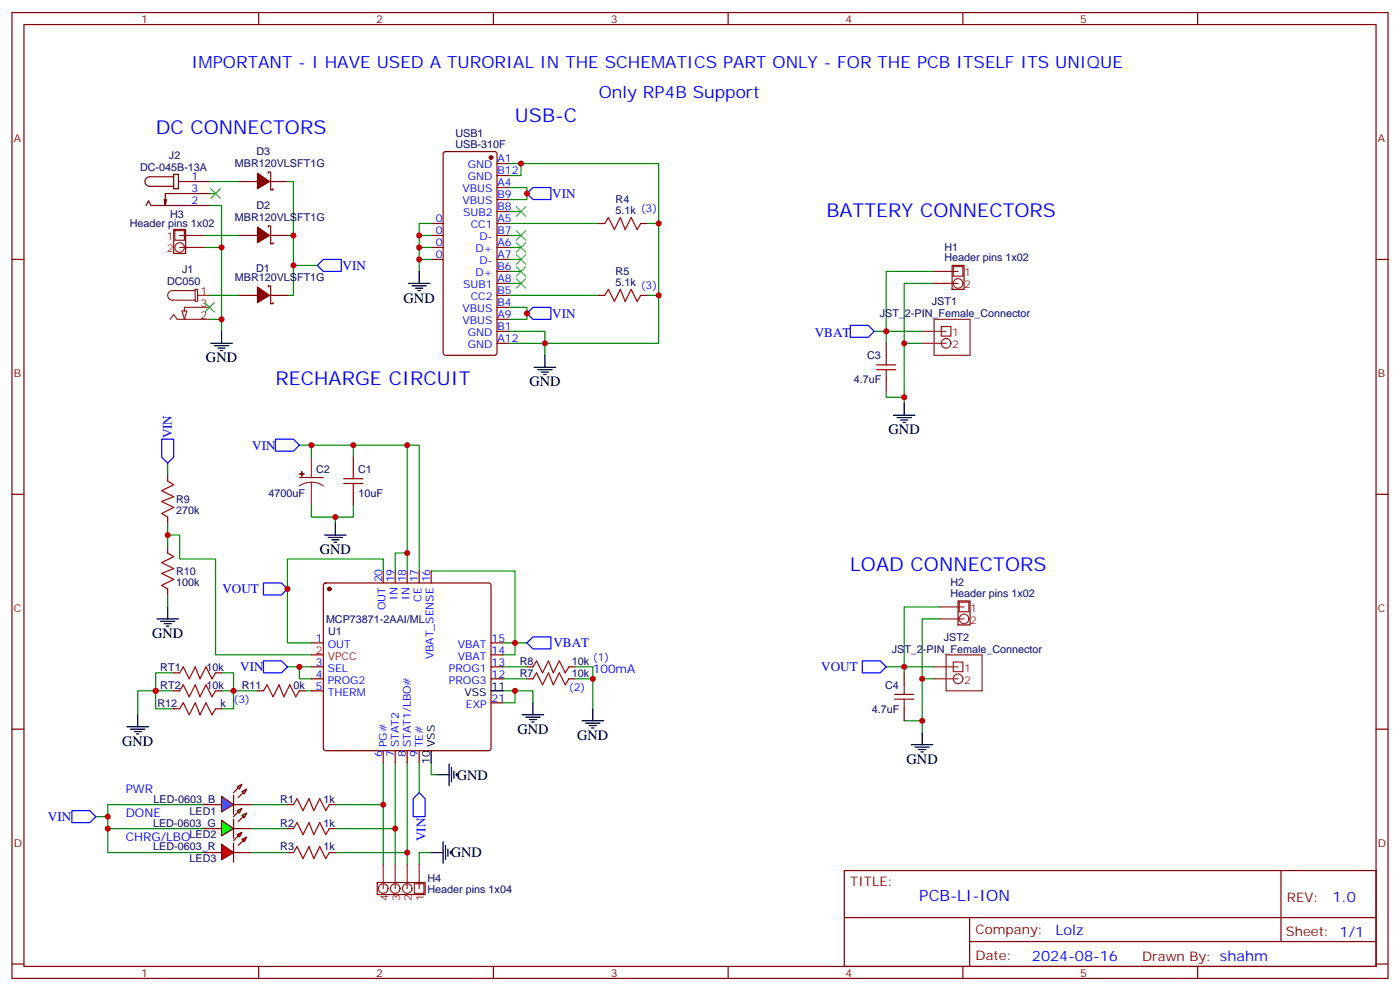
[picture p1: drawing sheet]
<svg xmlns="http://www.w3.org/2000/svg" width="412mm" height="292mm" viewBox="0 0 412 292" stroke-linecap="round" stroke-linejoin="round" font-family="sans-serif">
<g fill="none" stroke="#870000" stroke-width=".35">
<path d="M3.5 3.7h405.4v284.3h-405.4zM7.1 7.2h398.2v277.3h-398.2zM76.2 3.7v3.5M145.3 3.7v3.5M214.5 3.7v3.5M283.6 3.7v3.5M352.8 3.7v3.5M49 58.7l-.3 1.8M51.2 51.3h1.4v4.3h-1.4zM51.2 52h-7.1a1.41 1.41 0 0 0-1.4 1.4 1.41 1.41 0 0 0 1.4 1.5h7.1M52.6 53.4h9.1M61.7 57h-13v3.5l-.4-1.8"/>
<path d="M70.6 53.4h5.2M79 51v-.4h.7v5.3h.7v-.3M79.4 53.4h5.3M130.8 44.8l.4-.2h14.5l.6 .5 .1 58.8-.5 .6-14.7 .1-.6-.5-.1-58.8zM146.4 51.7h3.5M146.4 58.7h3.5M146.4 48.2h3.5M146.4 55.2h3.5M3.5 76.4h3.6M43 60.5l.7-1.4 .7 1.4h17.3M70.6 69.3h5.2M79 66.9v-.4h.7v5.3h.7v-.4"/>
<path d="M79.4 69.3h5.3M127 76.4h3.5M127 69.3h3.5M127 65.8h3.5M127 72.8h3.5M146.4 76.4h3.5M146.4 69.3h3.5M146.4 65.8h3.5M146.4 79.9h3.5M146.4 72.8h3.5M146.4 62.3h3.5M176.4 65.8h1.8"/>
<path d="M188.7 65.8h1.8M405.3 76.4h3.6M70.6 87h5.2M79 84.5v-.4h.7v5.3h.7v-.3M79.4 87h5.3M146.4 87h3.5M146.4 94h3.5M146.4 83.4h3.5M146.4 90.5h3.5M146.4 97.5h3.5M176.4 87h1.8M188.7 87h1.8"/>
<path d="M146.4 101.1h3.5M3.5 145.5h3.6M405.3 145.5h3.6M3.5 214.7h3.6M51.2 203.4h1.7M63.5 203.4h1.8M405.3 214.7h3.6M248.7 256.3h156.6v28.2h-156.6zM377.3 256.3v20.9M248.7 270.1h156.5M285.6 277.2h119.6M285.6 270.1v14.2"/>
<path d="M3.5 283.8h3.6M76.2 284.5v3.5M145.3 284.5v3.5M214.5 284.5v3.5M283.6 284.5v3.5M352.8 284.5v3.5M405.3 283.8h3.6"/>
</g>
<g fill="none" stroke="#8c2424" stroke-width=".35">
<path d="M51.5 67.9h2.8v2.8h-2.8zM52.9 69.3h7.1M52.9 72.8h7.1M50.1 94l1.1-1.4 1 1.4h9.5M53.6 91.5h1.4l-.7 2.5zM57.5 85.5h-6.7a1.41 1.41 0 0 0-1.4 1.5 1.41 1.41 0 0 0 1.4 1.4h6.7M57.5 85.2h.7v3.5h-.7zM58.2 87h3.5M61.7 90.5h-7.4v1M91.7 134.6v6M88.2 140.6h7M91.7 142l-1.8 .2-1.7 .9"/>
<path d="M91.7 142l1.9 .2 1.6 .9M91.7 142v6.7M112.9 254.5v7.1M116.4 254.5v7.1M119.9 254.5v7.1M123.5 254.5v7.1M122.1 260.2h2.8v2.8h-2.8z"/>
<circle cx="52.9" cy="72.8" r="1.41"/>
<circle cx="112.9" cy="261.6" r="1.41"/>
<circle cx="116.4" cy="261.6" r="1.41"/>
<circle cx="119.9" cy="261.6" r="1.41"/>
</g>
<g fill="none" stroke="#008700" stroke-width=".35">
<path d="M61.7 57h1.8M61.7 53.4h8.9M84.7 53.4h1.7v15.9h-1.7M149.9 55.2h5.3v3.5h-5.3M149.9 48.2h44.1v17.6M153.5 48.2v3.5h-3.6M60 69.3h10.6M60 72.8h5.3M61.7 60.5h3.6v33.5M86.4 69.3v17.7h-1.7M86.4 78.1h7.1M123.5 72.8v3.6h3.5"/>
<path d="M123.5 69.3v3.5h3.5M123.5 76.4v3.5M127 65.8h-3.5v3.5h3.5M149.9 72.8h3.6M149.9 79.9h3.6M149.9 76.4h3.6M149.9 69.3h3.6M149.9 62.3h3.6M149.9 65.8h26.5M190.5 65.8h3.5v21.2h-3.5M61.7 94h3.6v3.5M61.7 87h8.9"/>
<path d="M149.9 90.5h5.3v3.5h-5.3M149.9 87h26.5M149.9 83.4h3.6M194 87v14.1h-33.5v-3.6h-10.6M149.9 101.1h10.6v3.5M51.2 203.4h-10.6v7M65.3 203.4h10.5M112.9 236.9v17.6M28.2 240.4h3.5M116.4 243.9v10.6M119.9 251v3.5M127 251h-3.5v3.5"/>
</g>
<g fill="none" stroke="#3c3" stroke-width=".35">
<path d="M62.1 55.6l2.8 2.8M64.9 55.6l-2.8 2.8M152 60.9l2.9 2.8M152 78.5l2.9 2.8M152 75l2.9 2.8M152 71.4l2.9 2.9M152 67.9l2.9 2.8M154.9 60.9l-2.9 2.8M154.9 78.5l-2.9 2.8M154.9 75l-2.9 2.8M154.9 71.4l-2.9 2.9M154.9 67.9l-2.9 2.8"/>
<path d="M60.3 89.1l2.8 2.8M63.1 89.1l-2.8 2.8M152 82l2.9 2.8M154.9 82l-2.9 2.8"/>
</g>
<g fill="#870000" stroke="#870000" stroke-width=".35">
<path d="M75.8 51l3.6 2.4-3.6 2.2z"/>
<path d="M75.8 66.9l3.6 2.4-3.6 2.1z"/>
<path d="M75.8 84.5l3.6 2.5-3.6 2.1z"/>
<circle cx="144.6" cy="46.4" r=".53"/>
</g>
<path d="M51.2 67.6h3.5v7h-3.5zM111.1 259.8h14.1v3.5h-14.1z" fill="none" stroke="#900" stroke-width=".35"/>
<path d="M155.2 57l1.8-1.8h5.3v3.5h-5.3zM93.5 78.1l1.7-1.7h5.3v3.5h-5.3zM155.2 92.3l1.8-1.8h5.3v3.5h-5.3zM21.2 238.7h5.3l1.7 1.7-1.7 1.8h-5.3z" fill="none" stroke="#00f" stroke-width=".35"/>
<g fill="none" stroke="#000" stroke-width=".35">
<path d="M123.5 79.9v3.5M65.3 97.5v3.6M120.3 83.4h6.3M121.4 84.1h4.2M122.4 84.8h2.1M123.1 85.5h.7M62.1 101.1h6.3M63.1 101.8h4.3M64.2 102.5h2.1M64.9 103.2h.7M157.3 108.1h6.4M158.4 108.8h4.2"/>
<path d="M159.5 109.5h2.1M160.2 110.2h.7M160.5 104.6v3.5M127 251h3.5M130.5 247.8v6.4M131.2 248.9v4.2M131.9 249.9v2.2M132.6 250.6v.8"/>
</g>
<path d="M178.2 65.8l1-1.8 1.8 3.6 1.7-3.6 1.4 3.6 1.8-3.6 1.8 3.6 1-1.8M178.2 87l1-1.8 1.8 3.5 1.7-3.5 1.4 3.5 1.8-3.5 1.8 3.5 1-1.7M52.9 203.4l1.1-1.8 1.7 3.5 1.8-3.5 1.4 3.5 1.8-3.5 1.7 3.5 1.1-1.7" fill="none" stroke="#a10000" stroke-width=".35"/>
<g fill="#8c2424" stroke="#8c2424" stroke-width=".35">
<path d="M88.9 138.8v1.4z"/>
<path d="M88.2 139.5l1.4 .1z"/>
</g>
<g fill="#f00" stroke="#870000" stroke-width=".35">
<path d="M65.3 248.5l3.5 2.5-3.5 2.1z"/>
<path d="M68.8 248.2v5.6z"/>
</g>
<g fill="#870000" stroke="#870000" stroke-width=".35">
<path d="M68.8 247.5l1.4-1.4z"/>
<path d="M70.2 248.9l1.4-1.4z"/>
</g>
<g fill="#f00" stroke="#870000" stroke-width=".35">
<path d="M69.8 245.7l1.5-.7-.7 1.4z"/>
<path d="M71.3 247.1l1.4-.7-.7 1.4z"/>
</g>
<path d="M60 251h5.3M60 243.9h5.3M68.8 251h5.3M68.8 243.9h5.3" fill="none" stroke="#870000" stroke-width=".35"/>
<g fill="#0f0" stroke="#870000" stroke-width=".35">
<path d="M71.3 240.1l1.4-.7-.7 1.4z"/>
<path d="M69.8 238.7l1.5-.8-.7 1.5z"/>
</g>
<g fill="#870000" stroke="#870000" stroke-width=".35">
<path d="M70.2 241.8l1.4-1.4z"/>
<path d="M70.2 239l-1.4 1.4z"/>
</g>
<path d="M68.8 241.1v5.7z" fill="#f00" stroke="#870000" stroke-width=".35"/>
<path d="M65.3 241.5l3.5 2.4-3.5 2.2z" fill="#0f0" stroke="#870000" stroke-width=".35"/>
<g fill="none" stroke="#008700" stroke-width=".35">
<path d="M49.4 136.3v3.6M88.2 131.1h3.5M104.1 131.1h-12.4v3.5M104.1 134.6v-3.5h15.8v37M119.9 131.1h3.6v37M49.4 157.5h3.5v7.1h10.6v28.2h28.2M49.4 154v7M91.7 148.7v3.5h12.4v-3.5M98.8 152.2v1.8M49.4 175.2v3.5M112.9 168.1v-3.5h-28.2v24.7h7M119.9 162.8h-3.5v5.3"/>
<path d="M127 168.1h24.7v24.7h-3.5M51.2 198.1h-5.3v10.6h5.3M65.3 198.1h3.5v10.6h-3.5M84.7 196.3h7M88.2 196.3v3.5h3.5M148.2 196.3h7M148.2 199.8h7M148.2 189.3h7M169.3 196.3h5.3v3.5M169.3 199.8h5.3v8.9M90 203.4h1.7M60 236.9h-28.3v7h28.3"/>
<path d="M74.1 236.9h10.6M123.5 224.5v8.9M31.7 243.9v7.1h28.3M74.1 243.9h10.6M74.1 251h10.6"/>
</g>
<path d="M104.1 138.1v2.8M49.4 141.6l1.8 1.1-3.6 1.8 3.6 1.7-3.6 1.4 3.6 1.8-3.6 1.8 1.8 1M101.2 142.3h5.7M101.2 140.9h5.7M104.1 142.3v2.9M49.4 162.8l1.8 1.1-3.6 1.7 3.6 1.8-3.6 1.4 3.6 1.8-3.6 1.7 1.8 1.1M52.9 198.1l1.1-1.8 1.7 3.5 1.8-3.5 1.4 3.5 1.8-3.5 1.7 3.5 1.1-1.7M157 196.3l1-1.7 1.8 3.5 1.8-3.5 1.4 3.5 1.7-3.5 1.8 3.5 1.1-1.8M157 199.8l1-1.7 1.8 3.5 1.8-3.5 1.4 3.5 1.7-3.5 1.8 3.5 1.1-1.8M52.9 208.7l1.1-1.8 1.7 3.5 1.8-3.5 1.4 3.5 1.8-3.5 1.7 3.5 1.1-1.7M77.6 203.4l1.1-1.8 1.7 3.5 1.8-3.5 1.4 3.5 1.8-3.5 1.7 3.5 1.1-1.7" fill="none" stroke="#a10000" stroke-width=".35"/>
<g fill="none" stroke="#870000" stroke-width=".35">
<path d="M49.4 139.9v1.7M104.1 134.6v3.5M49.4 152.2v1.8M104.1 145.2v3.5M49.4 161v1.8M49.4 173.4v1.8M51.2 198.1h1.7M63.5 198.1h1.8M155.2 196.3h1.8M155.2 199.8h1.8M167.6 196.3h1.7M167.6 199.8h1.7"/>
<path d="M51.2 208.7h1.7M63.5 208.7h1.8M75.8 203.4h1.8M88.2 203.4h1.8"/>
</g>
<g fill="none" stroke="#000" stroke-width=".35">
<path d="M95.6 157.5h6.4M96.7 158.2h4.2M97.7 158.9h2.1M98.4 159.6h.7M98.8 154v3.5M49.4 178.7v3.5M46.2 182.2h6.4M47.3 182.9h4.2M48.3 183.6h2.1M49 184.3h.7M37.4 214h6.3M38.5 214.7h4.2"/>
<path d="M39.5 215.4h2.1M40.2 216.1h.7M40.6 210.4v3.6M171.4 212.2h6.4M172.5 212.9h4.2M173.6 213.6h2.1M174.3 214.3h.7M174.6 208.7v3.5"/>
</g>
<path d="M47.6 129.3h3.6v5.3l-1.8 1.7-1.8-1.7zM81.1 129.3h5.3l1.8 1.8-1.8 1.7h-5.3zM77.6 171.6h5.3l1.8 1.8-1.8 1.8h-5.3zM77.6 194.6h5.3l1.8 1.7-1.8 1.8h-5.3zM155.2 189.3l1.8-1.8h5.3v3.5h-5.3zM123.5 233.4l1.7 1.7v5.3h-3.5v-5.3z" fill="none" stroke="#00f" stroke-width=".35"/>
<path d="M65.3 234.4l3.5 2.5-3.5 2.1z" fill="#09f" stroke="#870000" stroke-width=".35"/>
<path d="M68.8 234.1v5.6z" fill="#f00" stroke="#870000" stroke-width=".35"/>
<g fill="#870000" stroke="#870000" stroke-width=".35">
<path d="M68.8 233.4l1.4-1.4z"/>
<path d="M70.2 234.8l1.4-1.4z"/>
</g>
<g fill="#09f" stroke="#870000" stroke-width=".35">
<path d="M69.8 231.6l1.5-.7-.7 1.4z"/>
<path d="M71.3 233l1.4-.7-.7 1.4z"/>
</g>
<g fill="none" stroke="#870000" stroke-width=".35">
<path d="M261.1 101.1v3.5M261.1 111.7v3.5M95.5 171.8l.5-.2h47.9l.5 .2 .2 .5v48l-.2 .5-.5 .2h-47.9l-.5-.2-.3-.5v-48zM112.9 168.1v3.5M116.4 168.1v3.5M119.9 168.1v3.5M123.5 168.1v3.5M127 168.1v3.5M91.7 189.3h3.5M91.7 196.3h3.5M91.7 199.8h3.5M144.6 189.3h3.6"/>
<path d="M144.6 196.3h3.6M144.6 199.8h3.6M144.6 192.8h3.6M266.3 198.1v3.5M91.7 203.4h3.5M144.6 206.9h3.6M266.3 208.7v3.5M60 236.9h5.3M68.8 236.9h5.3M84.7 236.9h1.7M97 236.9h1.8M112.9 221v3.5"/>
<path d="M116.4 221v3.5M119.9 221v3.5M123.5 221v3.5M84.7 243.9h1.7M84.7 251h1.7M97 243.9h1.8M97 251h1.8"/>
</g>
<g fill="none" stroke="#008700" stroke-width=".35">
<path d="M275.2 79.9h-14.1v21.2M257.5 97.5h14.1M275.2 83.4h-8.9v17.7M261.1 115.2v1.7h5.2M271.6 101.1h-5.3v17.6M276.9 178.7h-10.6v19.4M261.1 196.3h14.1M275.2 199.8h-3.6v15.9M276.9 182.2h-5.3v17.6M148.2 203.4h8.8v3.5M151.7 203.4v3.5h-3.5M266.3 212.2h5.3"/>
<path d="M112.9 224.5v12.4h-14.1M116.4 224.5v19.4h-17.6M119.9 224.5v26.5h-21.1M127 224.5v3.6h1.8"/>
</g>
<g fill="none" stroke="#000" stroke-width=".35">
<path d="M266.3 118.7v3.5M263.2 122.2h6.3M264.2 122.9h4.3M265.3 123.6h2.1M266 124.4h.7M144.6 203.4h3.6M153.8 210.4h6.4M154.9 211.1h4.2M155.9 211.8h2.1M156.6 212.5h.7M157 206.9v3.5M268.5 219.3h6.3"/>
<path d="M269.5 220h4.3M271.6 215.7v3.6M127 221v3.5M128.8 228.1h3.5M132.3 224.9v6.3M133 226v4.2M133.7 227v2.1M134.4 227.7v.7M270.6 220.7h2.1M271.3 221.4h.7"/>
</g>
<path d="M258.2 108.8h5.7M258.2 107.4h5.7M261.1 104.6v2.8M261.1 108.8v2.9M263.5 205.8h5.7M263.5 204.4h5.7M266.3 201.6v2.8M266.3 205.8v2.9M86.4 236.9l1.1-1.8 1.8 3.6 1.7-3.6 1.4 3.6 1.8-3.6 1.8 3.6 1-1.8M86.4 243.9l1.1-1.7 1.8 3.5 1.7-3.5 1.4 3.5 1.8-3.5 1.8 3.5 1-1.8M86.4 251l1.1-1.8 1.8 3.6 1.7-3.6 1.4 3.6 1.8-3.6 1.8 3.6 1-1.8" fill="none" stroke="#a10000" stroke-width=".35"/>
<circle cx="97" cy="173.4" r=".53" fill="#870000" stroke="#870000" stroke-width=".35"/>
<path d="M91.7 192.8h3.5" fill="none" stroke="#f00" stroke-width=".35"/>
<g fill="none" stroke="#8c2424" stroke-width=".35">
<path d="M275.2 79.9h7M280.8 78.5h2.8v2.8h-2.8zM271.6 97.5h7.1M275.2 83.4h7M275.2 94h10.6v10.6h-10.6zM277.3 96.1h2.8v2.9h-2.8zM271.6 101.1h7.1M276.9 178.7h7.1M282.6 177.3h2.8v2.8h-2.8zM275.2 196.3h7M275.2 199.8h7M276.9 182.2h7.1"/>
<path d="M278.7 192.8h10.6v10.6h-10.6zM280.8 194.9h2.8v2.8h-2.8z"/>
<circle cx="282.2" cy="83.4" r="1.41"/>
<circle cx="278.7" cy="101.1" r="1.41"/>
<circle cx="282.2" cy="199.8" r="1.41"/>
<circle cx="284" cy="182.2" r="1.41"/>
</g>
<path d="M280.5 78.1h3.5v7.1h-3.5zM282.2 176.9h3.6v7.1h-3.6z" fill="none" stroke="#900" stroke-width=".35"/>
<path d="M250.5 95.8h5.3l1.7 1.7-1.7 1.8h-5.3zM254 194.6h5.3l1.8 1.7-1.8 1.8h-5.3z" fill="none" stroke="#00f" stroke-width=".35"/>
<g fill="#c00">
<circle cx="65.3" cy="72.8" r=".88"/>
<circle cx="65.3" cy="94" r=".88"/>
<circle cx="86.4" cy="69.3" r=".88"/>
<circle cx="86.4" cy="78.1" r=".88"/>
<circle cx="155.2" cy="92.3" r=".88"/>
<circle cx="155.2" cy="57" r=".88"/>
<circle cx="123.5" cy="76.4" r=".88"/>
<circle cx="123.5" cy="72.8" r=".88"/>
<circle cx="123.5" cy="69.3" r=".88"/>
<circle cx="153.5" cy="48.2" r=".88"/>
<circle cx="194" cy="65.8" r=".88"/>
<circle cx="194" cy="87" r=".88"/>
<circle cx="160.5" cy="101.1" r=".88"/>
<circle cx="45.9" cy="203.4" r=".88"/>
<circle cx="68.8" cy="203.4" r=".88"/>
<circle cx="119.9" cy="251" r=".88"/>
<circle cx="116.4" cy="243.9" r=".88"/>
<circle cx="112.9" cy="236.9" r=".88"/>
<circle cx="31.8" cy="240.4" r=".88"/>
<circle cx="49.4" cy="157.5" r=".88"/>
<circle cx="174.6" cy="199.8" r=".88"/>
<circle cx="119.9" cy="131.1" r=".88"/>
<circle cx="88.2" cy="196.3" r=".88"/>
<circle cx="84.7" cy="173.4" r=".88"/>
<circle cx="119.9" cy="162.8" r=".88"/>
<circle cx="91.7" cy="131.1" r=".88"/>
<circle cx="98.8" cy="152.2" r=".88"/>
<circle cx="104.1" cy="131.1" r=".88"/>
<circle cx="151.7" cy="189.3" r=".88"/>
<circle cx="31.8" cy="243.9" r=".88"/>
<circle cx="151.7" cy="203.4" r=".88"/>
<circle cx="271.6" cy="199.8" r=".88"/>
<circle cx="266.3" cy="101.1" r=".88"/>
<circle cx="266.3" cy="116.9" r=".88"/>
<circle cx="261.1" cy="97.5" r=".88"/>
<circle cx="271.6" cy="212.2" r=".88"/>
<circle cx="266.3" cy="196.3" r=".88"/>
</g>
<g font-size="5.6" fill="#00f">
<text x="151.7" y="35.8">USB-C</text>
<text x="45.9" y="39.3">DC CONNECTORS</text>
<text x="243.4" y="64">BATTERY CONNECTORS</text>
<text x="81.1" y="113.4">RECHARGE CIRCUIT</text>
<text x="250.5" y="168.1">LOAD CONNECTORS</text>
</g>
<g font-size="4.9" fill="#00f">
<text x="56.4" y="19.9">IMPORTANT - I HAVE USED A TURORIAL IN THE SCHEMATICS PART ONLY - FOR THE PCB ITSELF ITS UNIQUE</text>
<text x="176.4" y="28.8">Only RP4B Support</text>
</g>
<text font-size="4.6" fill="#00f" x="270.8" y="265.3">PCB-LI-ION</text>
<g font-size="4.2">
<text x="118.9" y="89.1">GND</text>
<text x="60.7" y="106.7">GND</text>
<text x="155.9" y="113.8">GND</text>
<text x="261.8" y="127.9">GND</text>
<text x="94.2" y="163.2">GND</text>
<text x="44.8" y="187.9">GND</text>
<text x="36" y="219.6">GND</text>
<text x="152.4" y="216.1">GND</text>
<text x="170" y="217.8">GND</text>
<text x="267.1" y="224.9">GND</text>
<text x="134.6" y="229.6">GND</text>
<text x="132.8" y="252.4">GND</text>
</g>
<g font-size="4.2" fill="#00f">
<text x="392.5" y="265.6">1.0</text>
<text x="310.9" y="275.1">Lolz</text>
<text x="304" y="282.9">2024-08-16</text>
</g>
<g font-size="3.9" fill="#00f">
<text x="162.7" y="58.2">VIN</text>
<text x="100.9" y="79.4">VIN</text>
<text x="162.7" y="93.5">VIN</text>
<text x="240" y="99.3">VBAT</text>
<text x="50.7" y="129.1" transform="rotate(-90 50.7 129.1)">VIN</text>
<text x="74.3" y="132.4">VIN</text>
<text x="65.5" y="174.7">VOUT</text>
<text x="163" y="190.5">VBAT</text>
<text x="70.8" y="197.6">VIN</text>
<text x="241.9" y="197.6">VOUT</text>
<text x="14.1" y="241.7">VIN</text>
<text x="125.3" y="247.6" transform="rotate(-90 125.3 247.6)">VIN</text>
</g>
<g font-size="3.9" fill="#800">
<text x="250.5" y="260.9">TITLE:</text>
<text x="379.1" y="265.6">REV:</text>
<text x="287.4" y="275.1">Company:</text>
<text x="378.7" y="275.7">Sheet: 1/1</text>
<text x="287.4" y="282.8">Date:</text>
<text x="336.4" y="282.8">Drawn By: shahm</text>
</g>
<g font-size="3.5" fill="#00f">
<text x="174.6" y="198.1">100mA</text>
<text x="37" y="233.4">PWR</text>
<text x="37" y="240.4">DONE</text>
<text x="37" y="247.5">CHRG/LBOLED2</text>
</g>
<g font-size="3.2" fill="#800">
<text x="41.6" y="6.7">1</text>
<text x="110.8" y="6.7">2</text>
<text x="179.9" y="6.7">3</text>
<text x="249.1" y="6.7">4</text>
<text x="318.2" y="6.7">5</text>
<text x="4.1" y="41.8">A</text>
<text x="405.9" y="41.8">A</text>
<text x="4.1" y="110.9">B</text>
<text x="405.9" y="110.9">B</text>
<text x="4.1" y="180.1">C</text>
<text x="405.9" y="180.1">C</text>
<text x="4.1" y="249.2">D</text>
<text x="405.9" y="249.2">D</text>
<text x="41.6" y="287.5">1</text>
<text x="110.8" y="287.5">2</text>
<text x="179.9" y="287.5">3</text>
<text x="249.1" y="287.5">4</text>
<text x="318.2" y="287.5">5</text>
</g>
<g font-size="3.2" fill="#000080">
<text x="134.1" y="40.4">USB1</text>
<text x="49.8" y="46.9">J2</text>
<text x="75.5" y="45.8">D3</text>
<text x="134.1" y="43.6">USB-310F</text>
<text x="41.3" y="50.4">DC-045B-13A</text>
<text x="69.2" y="49.3">MBR120VLSFT1G</text>
<text x="181.3" y="59.9">R4</text>
<text x="50.1" y="64.1">H3</text>
<text x="69.2" y="65.2">MBR120VLSFT1G</text>
<text x="75.5" y="61.6">D2</text>
<text x="181.3" y="63">5.1k (3)</text>
<text x="38.3" y="66.9">Header pins 1x02</text>
<text x="278.2" y="76.9">Header pins 1x02</text>
<text x="278.2" y="73.8">H1</text>
<text x="49.2" y="83.9">DC050</text>
<text x="53.7" y="80.4">J1</text>
<text x="69.2" y="82.8">MBR120VLSFT1G</text>
<text x="75.4" y="80">D1</text>
<text x="181.3" y="81.1">R5</text>
<text x="181.3" y="84.1">5.1k</text>
<text x="274.5" y="89.8">JST1</text>
<text x="259.2" y="93.4">JST_2-PIN_Female_Connector</text>
<text x="255.4" y="105.7">C3</text>
<text x="251.6" y="112.8">4.7uF</text>
<text x="93.1" y="139.3">C2</text>
<text x="105.5" y="139.3">C1</text>
<text x="51.9" y="148.1">R9</text>
<text x="79.1" y="146.4">4700uF</text>
<text x="105.6" y="146.4">10uF</text>
<text x="51.9" y="151.2">270k</text>
<text x="51.9" y="172.4">100k</text>
<text x="51.9" y="169.2">R10</text>
<text x="279.9" y="172.6">H2</text>
<text x="279.9" y="175.6">Header pins 1x02</text>
<text x="96" y="183.3">MCP73871-2AAI/ML</text>
<text x="96.7" y="186.9">U1</text>
<text x="278" y="188.6">JST2</text>
<text x="47.2" y="197.5">RT1</text>
<text x="60.8" y="197.4">10k</text>
<text x="153.1" y="195.7">R8</text>
<text x="168.4" y="195.7">10k</text>
<text x="262.7" y="192.2">JST_2-PIN_Female_Connector</text>
<text x="47.2" y="202.8">RT2</text>
<text x="60.8" y="202.7">10k</text>
<text x="71.2" y="202.8">R11</text>
<text x="86.4" y="202.8">0k</text>
<text x="153.1" y="199.2">R7</text>
<text x="168.4" y="199.2">10k</text>
<text x="260.7" y="202.7">C4</text>
<text x="46.4" y="208.1">R12</text>
<text x="64.9" y="208.1">k</text>
<text x="256.8" y="209.8">4.7uF</text>
<text x="45.3" y="236.3">LED-0603_B</text>
<text x="55.9" y="239.8">LED1</text>
<text x="82.6" y="236.3">R1</text>
<text x="95.3" y="236.3">1k</text>
<text x="45.1" y="243.3">LED-0603_G</text>
<text x="82.6" y="243.3">R2</text>
<text x="95.3" y="243.3">1k</text>
<text x="45.2" y="250.4">LED-0603_R</text>
<text x="82.6" y="250.4">R3</text>
<text x="95.3" y="250.4">1k</text>
<text x="55.9" y="253.9">LED3</text>
<text x="125.9" y="262.9">Header pins 1x04</text>
<text x="125.9" y="259.8">H4</text>
</g>
<g font-size="3.2" fill="#00f">
<text x="146.6" y="47.8">A1</text>
<text x="56.4" y="53.1">1</text>
<text x="137.8" y="53.1">GND</text>
<text x="137.8" y="49.6">GND</text>
<text x="146.6" y="51.3">B12</text>
<text x="56.4" y="56.6">3</text>
<text x="136.3" y="56.6">VBUS</text>
<text x="146.6" y="58.4">B9</text>
<text x="146.6" y="54.9">A4</text>
<text x="56.4" y="60.1">2</text>
<text x="128.3" y="65.4">0</text>
<text x="136.3" y="60.1">VBUS</text>
<text x="136.4" y="63.7">SUB2</text>
<text x="146.6" y="65.4">A5</text>
<text x="146.6" y="61.9">B8</text>
<text x="128.3" y="69">0</text>
<text x="138.6" y="67.2">CC1</text>
<text x="141.2" y="70.7">D-</text>
<text x="146.6" y="69">B7</text>
<text x="128.3" y="72.5">0</text>
<text x="128.3" y="76">0</text>
<text x="140.1" y="74.3">D+</text>
<text x="141.2" y="77.8">D-</text>
<text x="146.6" y="72.5">A6</text>
<text x="146.6" y="76">A7</text>
<text x="140.1" y="81.3">D+</text>
<text x="146.6" y="79.6">B6</text>
<text x="146.6" y="83.1">A8</text>
<text x="136.4" y="84.8">SUB1</text>
<text x="138.6" y="88.4">CC2</text>
<text x="146.6" y="86.6">B5</text>
<text x="188.7" y="85.2">(3)</text>
<text x="136.3" y="95.4">VBUS</text>
<text x="136.3" y="91.9">VBUS</text>
<text x="146.6" y="93.7">A9</text>
<text x="146.6" y="90.1">B4</text>
<text x="137.8" y="99">GND</text>
<text x="146.6" y="100.7">A12</text>
<text x="146.6" y="97.2">B1</text>
<text x="137.8" y="102.5">GND</text>
<text x="112.5" y="171.4" transform="rotate(-90 112.5 171.4)">20</text>
<text x="116.1" y="171.4" transform="rotate(-90 116.1 171.4)">19</text>
<text x="119.6" y="171.4" transform="rotate(-90 119.6 171.4)">18</text>
<text x="123.1" y="171.4" transform="rotate(-90 123.1 171.4)">17</text>
<text x="126.6" y="171.4" transform="rotate(-90 126.6 171.4)">16</text>
<text x="113.6" y="179.7" transform="rotate(-90 113.6 179.7)">OUT</text>
<text x="117.1" y="176.6" transform="rotate(-90 117.1 176.6)">IN</text>
<text x="120.6" y="176.6" transform="rotate(-90 120.6 176.6)">IN</text>
<text x="124.2" y="177.2" transform="rotate(-90 124.2 177.2)">CE</text>
<text x="93.1" y="188.9">1</text>
<text x="96.6" y="190.7">OUT</text>
<text x="134.9" y="190.7">VBAT</text>
<text x="144.8" y="188.9">15</text>
<text x="93.1" y="196">3</text>
<text x="96.6" y="197.7">SEL</text>
<text x="127.7" y="194.1" transform="rotate(-90 127.7 194.1)">VBAT_SENSE</text>
<text x="132.2" y="197.7">PROG1</text>
<text x="134.9" y="194.2">VBAT</text>
<text x="144.8" y="196">13</text>
<text x="144.8" y="192.4">14</text>
<text x="174.6" y="194.6">(1)</text>
<text x="93.1" y="199.5">4</text>
<text x="93.1" y="203">5</text>
<text x="96.6" y="201.3">PROG2</text>
<text x="132.2" y="201.3">PROG3</text>
<text x="144.8" y="199.5">12</text>
<text x="167.6" y="203.4">(2)</text>
<text x="68.8" y="206.9">(3)</text>
<text x="96.6" y="204.8">THERM</text>
<text x="137.2" y="208.3">EXP</text>
<text x="144.8" y="206.6">21</text>
<text x="113.9" y="220" transform="rotate(-90 113.9 220)">PG#</text>
<text x="117.5" y="220" transform="rotate(-90 117.5 220)">STAT2</text>
<text x="121" y="220" transform="rotate(-90 121 220)">STAT1/LBO#</text>
<text x="124.5" y="220" transform="rotate(-90 124.5 220)">TE#</text>
<text x="112.5" y="222.9" transform="rotate(-90 112.5 222.9)">6</text>
<text x="116.1" y="222.9" transform="rotate(-90 116.1 222.9)">7</text>
<text x="119.6" y="222.9" transform="rotate(-90 119.6 222.9)">8</text>
<text x="123.1" y="222.9" transform="rotate(-90 123.1 222.9)">9</text>
</g>
<g font-size="3.2" fill="#8d2323">
<text x="49.1" y="70.7">1</text>
<text x="49.1" y="74.3">2</text>
<text x="284" y="81.3">1</text>
<text x="59" y="87">1</text>
<text x="284" y="84.8">2</text>
<text x="59" y="94">2</text>
<text x="59" y="90.5">3</text>
<text x="280.5" y="99">1</text>
<text x="280.5" y="102.5">2</text>
<text x="285.8" y="180.1">1</text>
<text x="285.8" y="183.6">2</text>
<text x="284" y="197.7">1</text>
<text x="284" y="201.3">2</text>
<text x="114.3" y="265.4" transform="rotate(-90 114.3 265.4)">4</text>
<text x="117.8" y="265.4" transform="rotate(-90 117.8 265.4)">3</text>
<text x="121.4" y="265.4" transform="rotate(-90 121.4 265.4)">2</text>
<text x="124.9" y="265.4" transform="rotate(-90 124.9 265.4)">1</text>
</g>
<g font-size="3.2" fill="#f00">
<text x="93.1" y="192.4">2</text>
<text x="96.6" y="194.2">VPCC</text>
</g>
<g font-size="3.2">
<text x="144.8" y="203">11</text>
<text x="136.8" y="204.8">VSS</text>
<text x="128.1" y="220" transform="rotate(-90 128.1 220)">VSS</text>
<text x="126.6" y="224.9" transform="rotate(-90 126.6 224.9)">10</text>
</g>
</svg>
